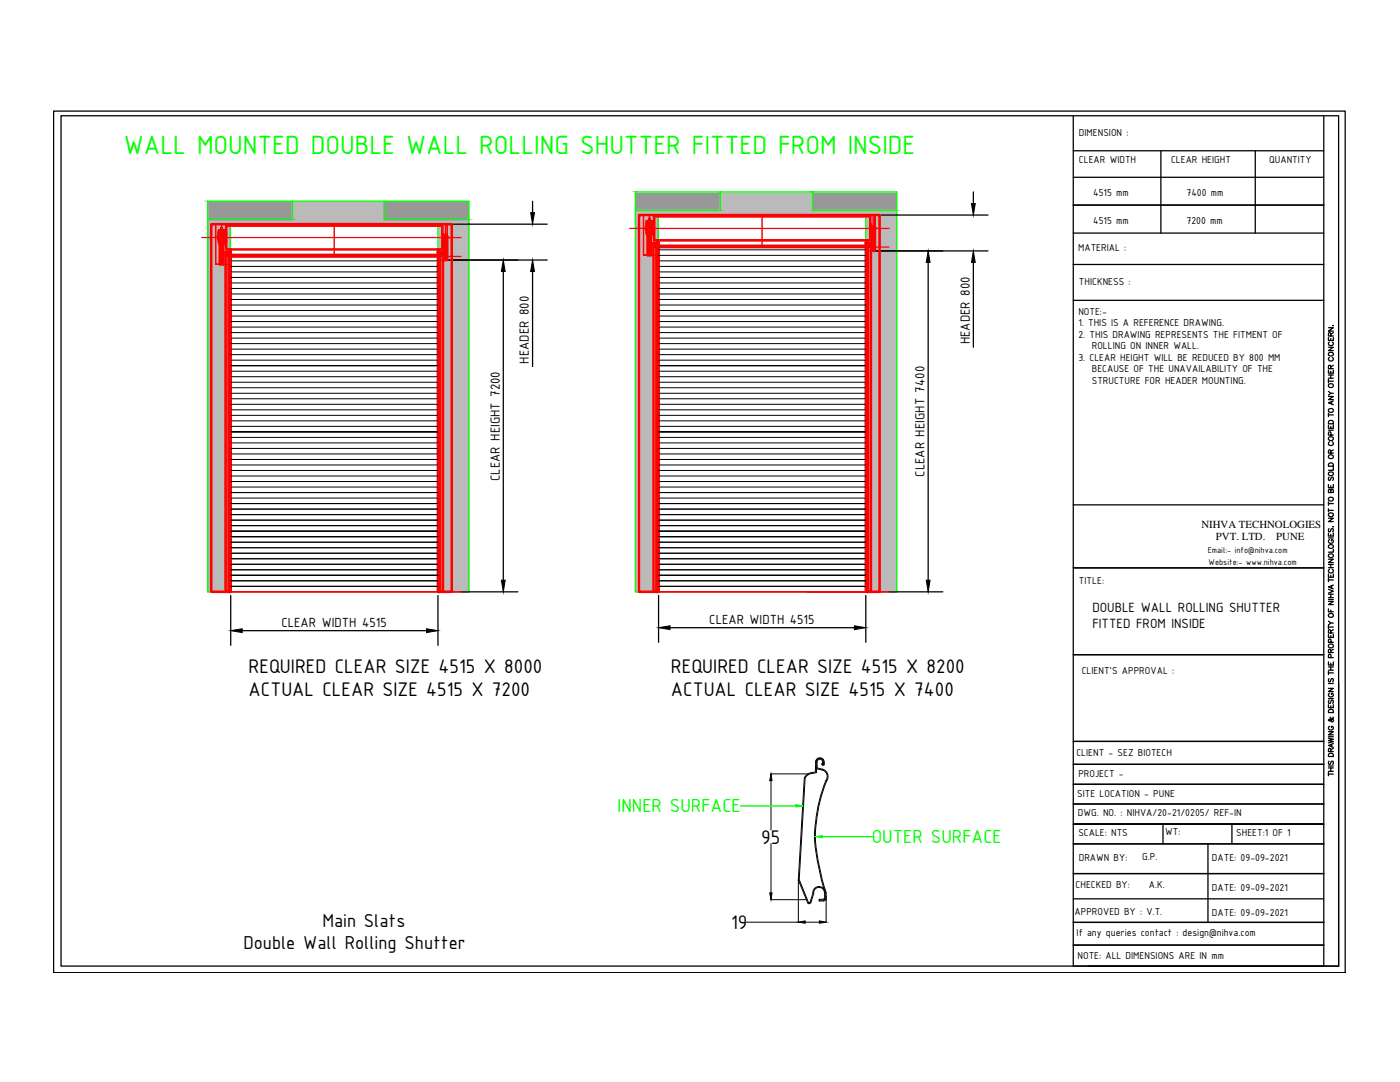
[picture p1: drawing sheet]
<svg xmlns="http://www.w3.org/2000/svg" width="279mm" height="216mm" viewBox="0 0 279 216" stroke-linecap="round" stroke-linejoin="round" font-family="sans-serif">
<!-- layer: 0 -->
<g fill="none" stroke="#000" stroke-width=".25">
<path d="M10.7 22.2h257.8v171.9h-257.8zM12.2 23.1h255v169.7h-255zM214.2 23.1v169.7h50v-169.7M214.2 30.1h50M214.2 35.4h50M231.7 30.1v16.4M250.5 30.1v16.4M214.2 40.9h50M214.2 52.8h50M214.2 59.9h50M214.2 46.5h50M265.1 79.1h1l-1 .6h1"/>
<path d="M265.1 73.9v.6h1v-.6M265.1 69.3h1l-1 .7h1M265.1 67.3v.6h1v-.6M265.1 65.4h1l-1 .7h1M265.1 75.7v.7M265.1 78.1l.5 .4M265.1 76.1h1M265.1 75.5h1M265.1 74.8h1M265.3 71.3a.42 .42 0 0 0 0 .6 .42 .42 0 0 0 .6 0 .42 .42 0 0 0 0-.6M265.3 68.3h-.1a.42 .42 0 0 0 .4 .7 .42 .42 0 0 0 .4-.7h-.1M265.6 73.6l-.1-.7h-.3l-.1 .7h1"/>
<path d="M265.6 67l-.1-.6h-.3l-.1 .6h1M265.6 67.5v.4M265.6 74.1v.4M265.6 74.8v.7M266 65h.1M266.1 80l-1 .4 1 .4M266.1 78.5h-.5l-.5 .4M266.1 72.9l-.5 .3M266.1 66.4l-.5 .3M265.1 96.7v.6h1v-.6M265.1 84.8v.7h1v-.7M265.1 82.5v.6"/>
<path d="M265.1 85.8h1M265.1 82.8h1M265.2 92.6a.53 .53 0 0 1 .9 .1v.3h-1zM265.2 95.2l-.1 .2 .1 .5 .3-.1 .3-.6h.2l.1 .2-.1 .5M265.2 84h.8l.1 .6h-1zM265.3 88.2a.42 .42 0 0 0 0 .6 .42 .42 0 0 0 .6 0 .42 .42 0 0 0 0-.6M265.6 97.9l.2-.3h.1l.2 .3v.4h-1v-.4l.2-.3 .2 .1 .1 .6M265.6 90.4l-.1-.5-.3-.1-.1 .6h1M265.6 85.1v.4M265.6 96.9v.4M265.6 86.8v-.5l-.4-.1-.1 .6h1M265.8 80.1v.5"/>
<path d="M266.1 93.3v.5h-1M266.1 89.8l-.5 .3M214.2 113.3h50M214.2 100.7h50M265.1 117.6l1 .4-1 .3M265.1 114.5v.7h1v-.7M265.1 111.6h1l-1 .7h1M265.1 106.4v.6h1v-.6M265.1 103.4h1l-1 .7h1M265.1 100.1v.7M265.1 101.5v.6M265.1 115.4v.7"/>
<path d="M265.1 119.6h1M265.1 119.2h1M265.1 118.6h1M265.1 115.7h1M265.1 113.3h1M265.1 112.6h1M265.1 107.3h1M265.1 101.8h1M265.1 100.5h1M265.2 105.5l-.1 .2 .1 .4 .3-.1 .3-.5 .3 .2-.1 .4M265.3 113.6a.42 .42 0 0 0 0 .6 .42 .42 0 0 0 .6 0 .42 .42 0 0 0 0-.6M265.3 107.7a.42 .42 0 0 0 0 .6 .42 .42 0 0 0 .6 0 .42 .42 0 0 0 0-.6h-.2v.2"/>
<path d="M265.6 106.6v.4M265.6 112.6v.7M265.6 114.8v.4M265.6 118.6v.6M265.8 116.9v.5M266 105.1h.1M266.1 116.7l-1 .4 1 .4M266.1 109.6v.6h-1M264.2 130.6h-50h50M265.1 137.4h1l-1 .6h1M265.1 132.1v.6h1v-.6M265.1 126.6v.6h1v-.6"/>
<path d="M265.1 121.5v.6h1M265.1 120h1l-1 .6h1M265.1 124.8v.7M265.1 134v.6M265.1 139.4h1M265.1 136.4h1M265.1 134.3h1M265.1 133.7h1M265.1 133.1h1M265.1 125.1h1M265.1 123.9l.5 .4M265.2 139.7l-.1 .2 .1 .5 .3-.1 .3-.6h.2l.1 .2-.1 .5"/>
<path d="M265.2 135.4l-.1 .2 .1 .4h.3l.3-.6 .3 .2-.1 .4M265.3 138.3a.42 .42 0 0 0 0 .6 .42 .42 0 0 0 .6 0 .42 .42 0 0 0 0-.6h-.2v.3M265.6 130.2l-.1-.5-.3-.1-.1 .6h1M265.6 126.3l-.1-.5-.2-.2-.2 .3v.4h1M265.6 121.7v.4M265.6 126.8v.4M265.6 132.3v.4M265.6 133.1v.6M265.6 131.2v-.6h-.4l-.1 .6h1M265.6 128.2v-.6h-.4l-.1 .6h1M266.1 124.3h-.5l-.5 .4M266.1 129.6l-.5 .3"/>
<path d="M266.1 125.6l-.5 .4M267.2 136.2v56.6h-50M214.2 147.9h50M214.2 152.5h50M214.2 156.5h50M265.1 147.3l1 .2-1 .3 1 .2-1 .2M265.1 146h1l-1 .6h1M265.1 140.6v.6h1v-.6M265.1 154.5h1M265.1 154.1v.7M265.1 153.9h1M265.1 153.2h1"/>
<path d="M265.1 152.9h1M265.1 147h1M265.2 141.7a.54 .54 0 0 1 .6-.1 .54 .54 0 0 1 .3 .6h-1zM265.2 151.9l-.1 .2 .1 .5 .3-.1 .3-.6h.2l.1 .2-.1 .5M265.2 150.4a.52 .52 0 0 1 .7 0 .52 .52 0 0 1 .2 .5h-1zM265.3 144.9a.42 .42 0 0 0 0 .6 .42 .42 0 0 0 .6 0 .42 .42 0 0 0 0-.6h-.2v.3M265.5 143.1v.2a.48 .48 0 0 1 .5 .2 .48 .48 0 0 1 0 .5h-.3l-.2-.4-.3-.1-.1 .2 .4 .1 .6-.4-.1-.3M265.6 150l-.1-.6-.2-.1-.2 .2v.5h1M265.6 140.8v.4M265.6 153.2v.7M265.8 148.5v.5M266.1 148.4l-1 .3 1 .4"/>
<path d="M266.1 149.3l-.5 .3M214.2 160.4h50M214.2 168.4h50M214.2 174.3h50M214.2 179.4h50M232.1 164.5v3.9M241.1 168.4v15.7M245.9 164.5v3.9M264.2 164.5h-50h50M214.2 184.1h50M214.2 188.6h50"/>
<circle cx="265.6" cy="70.7" r=".45"/>
<circle cx="265.6" cy="76.9" r=".46"/>
<circle cx="265.6" cy="94.5" r=".45"/>
<circle cx="265.6" cy="91.1" r=".46"/>
<circle cx="265.6" cy="87.5" r=".46"/>
<circle cx="265.6" cy="81.9" r=".46"/>
<circle cx="265.6" cy="99.6" r=".46"/>
<circle cx="265.6" cy="110.9" r=".45"/>
<circle cx="265.6" cy="109.1" r=".45"/>
<circle cx="265.6" cy="102.7" r=".46"/>
<circle cx="265.6" cy="122.8" r=".46"/>
<circle cx="265.6" cy="128.9" r=".46"/>
</g>
<g fill="#bababa" stroke="#bababa" stroke-width=".2">
<path d="M143.7 38.3v3.7h18.4zM143.7 38.3h18.4v3.7z"/>
<path d="M126.8 42v.9h52.2zM126.8 42h52.2v.9z"/>
<path d="M58.4 40.2v3.6h18.3zM58.4 40.2h18.3v3.6z"/>
<path d="M41.4 43.8v.9h52.2zM41.4 43.8h52.2v.9z"/>
<path d="M172.8 42.9v75.2h6.2zM172.8 42.9h6.2v75.2z"/>
<path d="M126.8 42.9v75.2h4.6zM126.8 42.9h4.6v75.2z"/>
<path d="M87.4 44.7v73.4h6.2zM87.4 44.7h6.2v73.4z"/>
<path d="M41.4 44.7v73.4h4.6zM41.4 44.7h4.6v73.4z"/>
</g>
<g fill="#989898" stroke="#989898" stroke-width=".2">
<path d="M162.1 38.3v3.7h16.9zM162.1 38.3h16.9v3.7z"/>
<path d="M126.8 38.3v3.7h16.9zM126.8 38.3h16.9v3.7z"/>
<path d="M76.7 40.2v3.6h16.9zM76.7 40.2h16.9v3.6z"/>
<path d="M41.4 40.2v3.6h17zM41.4 40.2h17v3.6z"/>
</g>
<path d="M126.8 38.3h52.2v79.8h-52.2zM143.7 38.3v3.7h-16.9M162.1 38.3v3.7h16.9M41.4 40.2h52.2v77.9h-52.2zM58.4 40.2v3.6h-17M76.7 40.2v3.6h16.9M46 118.1v-73.4h41.4v73.4M131.4 118.1v-75.2h41.4v75.2" fill="none" stroke="#0f0" stroke-width=".25"/>
<!-- layer: AM_5 -->
<g fill="none" stroke="#000" stroke-width=".25">
<path d="M194.3 38.3v2.3M89.1 51.9h20.1M89.1 44.7h20.1M100.4 54.2v61.6M106.3 40.2v2.2M106.3 54.2v18.9M173.9 50.1h23.3M173.9 42.9h23.3M185.2 52.4v63.4M194.3 52.4v16.9M46 118.8v10M87.3 118.1h16.1"/>
<path d="M87.4 118.8v10M131.4 118.8v9.4M161.1 118.1h27.1M172.8 118.8v9.4M48.3 125.8h36.8M133.7 125.3h36.8"/>
</g>
<path d="M100.4 51.9l.4 2.3h-.7zM105.9 42.4h.8l-.4 2.3zM106.3 51.9l.4 2.3h-.8zM185.2 50.1l.4 2.3h-.7zM193.9 40.6h.7l-.3 2.3zM194.3 50.1l.3 2.3h-.7zM100.1 115.8h.7l-.4 2.3zM184.9 115.8h.7l-.4 2.3zM46 125.8l2.3-.3v.7zM85.1 125.5l2.3 .3-2.3 .4zM131.4 125.3l2.3-.4v.7zM170.5 124.9l2.3 .4-2.3 .3z" fill="#000" stroke="#000" stroke-width=".2"/>
<!-- layer: AM_0 -->
<path d="M43.7 48.3v.1M44.2 48.6h-.2h.5h-.5h.5h-.2M44.2 48.6h-.4h.8h-.3M44.6 48.6h.1M44.7 48.5v.1M44.7 48.5l-.2 .1M44.8 48.3v.1M45.2 45h43.1v4.8h-43.1zM45 118.1h-2.9v-73.4h48.1v73.4h-1.8" fill="none" stroke="#f00" stroke-width=".51"/>
<circle cx="44.7" cy="48.3" r=".25" fill="#f00"/>
<path d="M44.7 48.3v.2" fill="none" stroke="#f00" stroke-width=".51"/>
<circle cx="43.8" cy="48.3" r=".25" fill="#f00"/>
<path d="M43.8 48.3v.3h.1M43.8 48.3v.3M43.8 48.5h.1M44.6 48.5h.1" fill="none" stroke="#f00" stroke-width=".51"/>
<circle cx="44.2" cy="46" r=".25" fill="#f00"/>
<g fill="none" stroke="#f00" stroke-width=".51">
<path d="M43.7 46.4v.1M43.7 46.6l.1 1.7M43.7 46h.4M43.7 46.9v1M43.7 48.4h.1M43.8 47.4v.9M43.8 46.5a.49 .49 0 0 1 .7-.4 .49 .49 0 0 1 0 .9 .49 .49 0 0 1-.7-.4 .49 .49 0 0 1 .4-.6 .49 .49 0 0 1 .5 .5M43.8 47.4h.1M43.8 47.4h.9M44 46.1l.2-.1zM44 46.1h.1M44 48.3l-.2-.4h.8l-.1 .4"/>
<path d="M44.1 46h.1a.57 .57 0 0 0-.4 .8 .57 .57 0 0 0 .9 0 .57 .57 0 0 0-.4-.8h.1M44.1 46l-.4 .4M44.1 46h-.4v.4M44.1 46.5a.15 .15 0 0 1 .2-.1 .15 .15 0 0 1 0 .2 .15 .15 0 0 1-.2 0l.1-.2 .2 .1M44.1 46.5h.3M44.2 45.5h.1M44.2 46l.3 .1zM44.2 45.7h.1M44.2 45.5v.5M44.3 45.5v.5M44.4 46l.4 .4M44.4 46h.4v.4"/>
<path d="M44.4 46h.4M44.5 46.1h.1M44.7 47.4v.9M44.7 48.4h.1M44.8 46.4v.1M44.8 46.6l-.1 1.7M44.8 46.9v1"/>
<circle cx="44.3" cy="46.5" r=".46"/>
</g>
<g fill="#f00">
<circle cx="44.8" cy="46.5" r=".25"/>
<circle cx="43.7" cy="46.5" r=".25"/>
</g>
<path d="M43.8 48.3h.1M43.8 48.3h.9M44.7 48.3h.1" fill="none" stroke="#f00" stroke-width=".51"/>
<g fill="#f00">
<circle cx="43.7" cy="47.9" r=".25"/>
<circle cx="43.7" cy="46.9" r=".25"/>
<circle cx="44.8" cy="47.9" r=".25"/>
<circle cx="44.8" cy="46.9" r=".25"/>
<circle cx="44.7" cy="46.5" r=".25"/>
<circle cx="43.8" cy="46.5" r=".25"/>
<circle cx="44.4" cy="46.5" r=".25"/>
<circle cx="44.1" cy="46.5" r=".25"/>
</g>
<g fill="none" stroke="#f00" stroke-width=".51">
<path d="M43.9 48.3v4.4h.6M44.1 48.4h.2M44.1 52.5h.2M44.2 48.3v.1M44.2 52.4v.1M44.3 52.3h-.2M44.3 48.3v.1M44.3 52.4v.1M44.5 49.2v3.5zM44.5 49.2v-.5h-.5l-.1 .5v-.6h.6v.6M44.5 48.3v.3M87.7 51h.1"/>
<path d="M87.8 51h.6v67.1h-.6zM88.6 48.4v3.5zM88.6 47.5v.9v-.6h.5l.1 .5v-.5h-.6M88.7 47.6h.4v.2h-.4zM88.7 47.6v-.6h.4v.6M88.7 47.1l-.1 .2M88.7 47.2v.4M88.8 51.6h.1M88.9 51.5l-.1-.1v.2M89 51.5v.1M89.1 47.1h.1v.2M89.2 47.1v.2"/>
<path d="M89.2 47.5v.3M89.2 48.3v3.6M89.2 47.5v4.4h-.6M87.7 118.1h.1"/>
<circle cx="44.2" cy="50.2" r=".06"/>
<circle cx="44.2" cy="49.8" r=".06"/>
<circle cx="44.2" cy="50.6" r=".06"/>
<circle cx="44.2" cy="49.3" r=".06"/>
<circle cx="44.2" cy="51.7" r=".06"/>
<circle cx="44.2" cy="51.1" r=".06"/>
<circle cx="88.9" cy="49.8" r=".06"/>
<circle cx="88.9" cy="50.3" r=".06"/>
<circle cx="88.9" cy="48.9" r=".06"/>
<circle cx="88.9" cy="48.5" r=".06"/>
<circle cx="88.9" cy="50.9" r=".06"/>
<circle cx="88.9" cy="49.4" r=".06"/>
</g>
<path d="M43 52.7v-8v8M43 44.7h46.3h-46.3M44.5 52.7h.5M46 51.2h41.4v66.9h-41.4zM89.3 51.9h-1.9v-.7h-41.4v1.5h-3h.9M89.3 47.3v-2.6v7.2v-4.4M46 118.1h41.4" fill="none" stroke="#f00" stroke-width=".25"/>
<g fill="#f00">
<circle cx="87.7" cy="51" r=".25"/>
<circle cx="87.7" cy="118.1" r=".25"/>
</g>
<path d="M87.7 51h.1M87.7 118.1h.1" fill="none" stroke="#f00" stroke-width=".51"/>
<g fill="#f00">
<circle cx="87.7" cy="51" r=".25"/>
<circle cx="87.7" cy="118.1" r=".25"/>
</g>
<path d="M87.6 51h.1M87.6 118.1h.1" fill="none" stroke="#f00" stroke-width=".51"/>
<g fill="#f00">
<circle cx="87.6" cy="51" r=".25"/>
<circle cx="87.6" cy="118.1" r=".25"/>
</g>
<path d="M87.4 51h.2v67.1h-.2zM87.7 50.3l.1 .1M87.7 51h.1M88.4 50.4v.6h-.6M88.4 50.4h-.6v.6" fill="none" stroke="#f00" stroke-width=".51"/>
<g fill="#f00">
<circle cx="87.7" cy="51" r=".25"/>
<circle cx="87.7" cy="50.3" r=".25"/>
</g>
<path d="M87.7 51h.1M87.7 50.3v.1" fill="none" stroke="#f00" stroke-width=".51"/>
<g fill="#f00">
<circle cx="87.7" cy="51" r=".25"/>
<circle cx="87.7" cy="50.4" r=".25"/>
</g>
<path d="M87.6 50.3l.1 .1M87.6 51h.1" fill="none" stroke="#f00" stroke-width=".51"/>
<g fill="#f00">
<circle cx="87.6" cy="51" r=".25"/>
<circle cx="87.6" cy="50.3" r=".25"/>
</g>
<path d="M87.6 50.3h-.2l1 .1M87.7 50.2h.1v.1M87.7 50.3h-.3v.7" fill="none" stroke="#f00" stroke-width=".51"/>
<circle cx="87.6" cy="51" r=".25" fill="#f00"/>
<path d="M87.4 50.3v-.1h.3v.1M87.4 50.4h.2M87.7 50.3l-.1 .7h-.2" fill="none" stroke="#f00" stroke-width=".51"/>
<g fill="#f00">
<circle cx="45.9" cy="51" r=".25"/>
<circle cx="45.9" cy="118.1" r=".25"/>
</g>
<path d="M45.8 51h.1M45.8 118.1h.1" fill="none" stroke="#f00" stroke-width=".51"/>
<g fill="#f00">
<circle cx="45.8" cy="51" r=".25"/>
<circle cx="45.8" cy="118.1" r=".25"/>
</g>
<path d="M45.8 51h.1M45.8 118.1h.1" fill="none" stroke="#f00" stroke-width=".51"/>
<g fill="#f00">
<circle cx="45.8" cy="51" r=".25"/>
<circle cx="45.8" cy="118.1" r=".25"/>
</g>
<path d="M45.6 51h.2M46 50.3h-.4v.1M45.6 118.1h-.6v-67.1h.6v67.1h.2" fill="none" stroke="#f00" stroke-width=".51"/>
<circle cx="45.9" cy="51" r=".25" fill="#f00"/>
<path d="M45.8 50.3h.2M45.8 51h.1" fill="none" stroke="#f00" stroke-width=".51"/>
<g fill="#f00">
<circle cx="45.8" cy="51" r=".25"/>
<circle cx="45.8" cy="50.3" r=".25"/>
</g>
<path d="M45.8 51h.1M45.8 50.3v.1" fill="none" stroke="#f00" stroke-width=".51"/>
<g fill="#f00">
<circle cx="45.8" cy="51" r=".25"/>
<circle cx="45.8" cy="50.4" r=".25"/>
</g>
<path d="M45.6 50.4l-.6-.1v.1M45.6 51h.2M45.7 50.3v.1M45.8 50.4l-.2-.1v.7h-.6v-.6h.6M45.8 50.2h-.2v.1M45.9 51h.1v67.1h-.1z" fill="none" stroke="#f00" stroke-width=".51"/>
<g fill="#f00">
<circle cx="45.9" cy="51" r=".25"/>
<circle cx="45.9" cy="118.1" r=".25"/>
</g>
<g fill="none" stroke="#f00" stroke-width=".51">
<path d="M43.7 47.1h-.2v.5h.2M44.8 47.6h.2M44.8 47.1h.2M45.2 46.7h-.2v1.4h.2M45.8 50.3h.2v.7h-.1zM45.8 50.3v-.1h.2v.1M45.9 50.4h.1M46 50.9h41.4M46 51.2h41.4M88.3 46.7h.1v1.4h-.1M88.4 47.3h.3M88.4 47.5h.3"/>
<path d="M89.1 47.3h.2v.2h-.2M129.1 46.5v.1M129.6 46.8h-.2h.5h-.5h.5h-.2M129.6 46.8h-.4h.8h-.3M130 46.7h.1M130.1 46.7h.1M130.1 46.7l-.2 .1M130.2 46.5v.1M130.5 43.2h43.2v4.7h-43.2zM130.4 118.1h-2.9v-75.2h48v75.2h-1.7"/>
</g>
<!-- layer: AM_7 -->
<path d="M40.3 47.4h51.7M44.2 44.7v8M66.7 44.7v6.5M88.9 44.7v7.2" fill="none" stroke="#f00" stroke-width=".25"/>
<!-- layer: AM_5 -->
<path d="M46 51.2v66.9M92 51.2h-4.6v66.9h4.6" fill="none" stroke="#f00" stroke-width=".25"/>
<!-- layer: AM_0 -->
<circle cx="130.1" cy="46.5" r=".25" fill="#f00"/>
<path d="M130.1 46.5h.1" fill="none" stroke="#f00" stroke-width=".51"/>
<circle cx="130.1" cy="46.5" r=".25" fill="#f00"/>
<path d="M130.1 46.5v.2" fill="none" stroke="#f00" stroke-width=".51"/>
<circle cx="129.2" cy="46.5" r=".25" fill="#f00"/>
<path d="M129.1 46.5h.1" fill="none" stroke="#f00" stroke-width=".51"/>
<g fill="#f00">
<circle cx="129.2" cy="46.5" r=".25"/>
<circle cx="129.1" cy="46.5" r=".25"/>
</g>
<path d="M129.1 46.5v.3h.2M129.2 46.5v.2M130 46.7h.1" fill="none" stroke="#f00" stroke-width=".51"/>
<circle cx="129.6" cy="44.2" r=".25" fill="#f00"/>
<g fill="none" stroke="#f00" stroke-width=".51">
<path d="M129.1 44.6v.1M129.1 44.8v1.7l.1-.9h.9M129.1 44.1h.4M129.1 45.1v.9M129.1 46.6h.1M129.1 44.7a.49 .49 0 0 1 .8-.4 .49 .49 0 0 1 0 .9 .49 .49 0 0 1-.8-.4 .49 .49 0 0 1 .5-.6 .49 .49 0 0 1 .5 .5M129.4 44.3l.2-.1zM129.4 44.3h.1M129.4 46.5l-.2-.4h.8l-.1 .4M129.4 44.1h.2a.57 .57 0 0 0-.5 .9 .57 .57 0 0 0 1 0 .57 .57 0 0 0-.4-.9h.1M129.4 44.1l-.3 .5M129.4 44.1h-.3v.5"/>
<path d="M129.5 44.7l.2-.1v.2a.15 .15 0 0 1-.2-.1 .15 .15 0 0 1 .1-.2 .15 .15 0 0 1 .2 .2M129.5 44.7h.2M129.6 43.7l.1 .1M129.6 43.7h.1M129.6 44.2l.3 .1zM129.6 43.8v.4M129.7 43.7v.5M129.8 44.1l.4 .5M129.8 44.1h.4v.5M129.8 44.1h.4M129.9 44.3h.1M130 46.4h-.1"/>
<path d="M130.1 45.6h.1M130.1 46.6h.1M130.2 44.6v.1M130.2 44.8v1.7l-.1-.9M130.2 45.1v.9"/>
<circle cx="129.6" cy="44.7" r=".45"/>
</g>
<g fill="#f00">
<circle cx="130.2" cy="44.7" r=".25"/>
<circle cx="129.1" cy="44.7" r=".25"/>
</g>
<path d="M129.1 46.4l.1 .1M129.2 46.5h.9M130.1 46.4v.1" fill="none" stroke="#f00" stroke-width=".51"/>
<g fill="#f00">
<circle cx="129.1" cy="46" r=".25"/>
<circle cx="129.1" cy="45.1" r=".25"/>
<circle cx="130.2" cy="46" r=".25"/>
<circle cx="130.2" cy="45.1" r=".25"/>
<circle cx="130.1" cy="44.7" r=".25"/>
<circle cx="129.1" cy="44.7" r=".25"/>
<circle cx="129.8" cy="44.7" r=".25"/>
<circle cx="129.5" cy="44.7" r=".25"/>
</g>
<g fill="none" stroke="#f00" stroke-width=".51">
<path d="M129.3 46.5v4.4h.6M129.3 46.5v.3M129.3 47.4v3.5M129.5 50.6h.2M129.6 46.5v.1M129.6 50.5v.1M129.7 50.5h-.2M129.7 46.5h-.2M129.7 50.5v.1M129.9 47.4v3.5zM129.9 47.4v-.6h-.5l-.1 .6v-.6h.6v.6M129.9 46.5v.3"/>
<path d="M173.1 49.2h.1M173.2 49.2h.6v68.9h-.6zM174 46.5v3.6zM174 46.5v-.5h.6v.5l-.1-.5h-.5v.5M174 45.7v.3M174.1 45.8h.4v.2h-.4zM174.1 45.8v-.6h.3v.6M174.1 45.3l-.1 .1M174.1 45.4v.3M174.2 49.7v.1h.1M174.3 49.7h-.1M174.4 49.7v.1"/>
<path d="M174.4 45.3l.2 .1M174.6 45.3v.1M174.6 45.7v.3M174.6 46.5v3.6M174.6 45.7v4.4h-.6M173.1 118.1h.1"/>
<circle cx="129.6" cy="47.5" r=".06"/>
<circle cx="129.6" cy="47.9" r=".06"/>
<circle cx="129.6" cy="48.8" r=".06"/>
<circle cx="129.6" cy="49.9" r=".06"/>
<circle cx="129.6" cy="48.4" r=".06"/>
<circle cx="129.6" cy="49.2" r=".06"/>
<circle cx="174.3" cy="46.7" r=".06"/>
<circle cx="174.3" cy="48.4" r=".06"/>
<circle cx="174.3" cy="49" r=".06"/>
<circle cx="174.3" cy="48" r=".06"/>
<circle cx="174.3" cy="47.1" r=".06"/>
<circle cx="174.3" cy="47.5" r=".06"/>
</g>
<path d="M128.4 50.9v-8v8M128.4 42.9h46.3h-46.3M129.9 50.9h.5M131.4 49.3h41.4v68.8h-41.4zM174.7 50.1h-1.9v-.8h-41.4v1.6h-3h.9M174.7 45.4v-2.5v7.2v-4.4M131.4 118.1h41.4" fill="none" stroke="#f00" stroke-width=".25"/>
<g fill="#f00">
<circle cx="173.1" cy="49.2" r=".25"/>
<circle cx="173.1" cy="118.1" r=".25"/>
</g>
<path d="M173 49.2h.1M173 118.1h.1" fill="none" stroke="#f00" stroke-width=".51"/>
<g fill="#f00">
<circle cx="173" cy="49.2" r=".25"/>
<circle cx="173" cy="118.1" r=".25"/>
</g>
<path d="M173 49.2h.1M173 118.1h.1" fill="none" stroke="#f00" stroke-width=".51"/>
<g fill="#f00">
<circle cx="173" cy="49.2" r=".25"/>
<circle cx="173" cy="118.1" r=".25"/>
</g>
<path d="M172.8 49.2h.2v68.9h-.2zM173.1 48.5l.1 .1h.6v.6h-.6v-.6M173.1 49.2h.1M173.8 48.5h.1" fill="none" stroke="#f00" stroke-width=".51"/>
<circle cx="173.1" cy="49.2" r=".25" fill="#f00"/>
<path d="M173 49.2h.1M173.1 48.5h-.1" fill="none" stroke="#f00" stroke-width=".51"/>
<g fill="#f00">
<circle cx="173" cy="49.2" r=".25"/>
<circle cx="173" cy="48.5" r=".25"/>
</g>
<path d="M173 49.2h.1M173 48.5h.1" fill="none" stroke="#f00" stroke-width=".51"/>
<circle cx="173" cy="49.2" r=".25" fill="#f00"/>
<path d="M173 48.5h.1" fill="none" stroke="#f00" stroke-width=".51"/>
<circle cx="173" cy="49.2" r=".25" fill="#f00"/>
<path d="M172.8 48.5h.2zM173 48.5l.8 .1M173 48.3h.2v.2M173 48.5l-.2-.1v.8" fill="none" stroke="#f00" stroke-width=".51"/>
<circle cx="173" cy="49.2" r=".25" fill="#f00"/>
<path d="M172.8 48.4h.2M172.8 48.5h.2M173 48.5v.7h-.2" fill="none" stroke="#f00" stroke-width=".51"/>
<g fill="#f00">
<circle cx="131.3" cy="49.2" r=".25"/>
<circle cx="131.3" cy="118.1" r=".25"/>
</g>
<path d="M131.2 49.2h.1M131.2 118.1h.1" fill="none" stroke="#f00" stroke-width=".51"/>
<g fill="#f00">
<circle cx="131.2" cy="49.2" r=".25"/>
<circle cx="131.2" cy="118.1" r=".25"/>
</g>
<path d="M131.2 49.2h.1M131.2 118.1h.1" fill="none" stroke="#f00" stroke-width=".51"/>
<g fill="#f00">
<circle cx="131.2" cy="49.2" r=".25"/>
<circle cx="131.2" cy="118.1" r=".25"/>
</g>
<path d="M131 49.2h.2M131.3 48.5h-.3v.1M131 118.1h-.6v-68.9h.6v68.9h.2" fill="none" stroke="#f00" stroke-width=".51"/>
<circle cx="131.3" cy="49.2" r=".25" fill="#f00"/>
<path d="M131.2 49.2h.1M131.3 48.5h-.1" fill="none" stroke="#f00" stroke-width=".51"/>
<g fill="#f00">
<circle cx="131.2" cy="49.2" r=".25"/>
<circle cx="131.2" cy="48.5" r=".25"/>
</g>
<path d="M131.2 49.2h.1M131.2 48.5h.1" fill="none" stroke="#f00" stroke-width=".51"/>
<g fill="#f00">
<circle cx="131.2" cy="49.2" r=".25"/>
<circle cx="131.2" cy="48.5" r=".25"/>
</g>
<path d="M130.4 48.5h.1M131 49.2h.2M131.2 48.5h-.2v.7h-.6v-.6h.6h-.6M131.2 48.3h-.2v.2M131.3 49.2h.1v68.9h-.1z" fill="none" stroke="#f00" stroke-width=".51"/>
<g fill="#f00">
<circle cx="131.3" cy="49.2" r=".25"/>
<circle cx="131.3" cy="118.1" r=".25"/>
</g>
<g fill="none" stroke="#f00" stroke-width=".51">
<path d="M129.1 45.3h-.2v.5h.2M130.2 45.8h.2M130.2 45.3h.2M130.5 44.8h-.1v1.5h.1M131.2 48.5l.2-.1v.8h-.1l-.1-.7M131.2 48.4h.2M131.3 48.5h.1M131.4 49.1h41.4M131.4 49.3h41.4M173.7 44.8h.1v1.5h-.1M173.8 45.4h.3M173.8 45.7h.3"/>
<path d="M174.4 45.4h.3v.3h-.3"/>
</g>
<!-- layer: AM_7 -->
<path d="M125.7 45.6h51.7M129.6 42.9v8M152.1 42.9v6.4M174.3 42.9v7.2" fill="none" stroke="#f00" stroke-width=".25"/>
<!-- layer: AM_5 -->
<path d="M131.4 49.3v68.8M177.4 49.3h-4.6v68.8h4.6" fill="none" stroke="#f00" stroke-width=".25"/>
<!-- layer: 0 -->
<g fill="none" stroke="#000" stroke-width=".2">
<path d="M46 58.7h41.4M46 57.6h41.4M46 56.5h41.4M46 55.4h41.4M46 54.3h41.4M46 53.2h41.4M46 52.1h41.4M87.4 59.8h-41.4h41.4M131.4 58.7h41.4M131.4 57.6h41.4M131.4 56.5h41.4M131.4 55.4h41.4"/>
<path d="M131.4 54.3h41.4M131.4 53.2h41.4M131.4 52.1h41.4M131.4 51h41.4M131.4 49.9h41.4M172.8 59.8h-41.4h41.4M46 79.6h41.4M46 78.5h41.4M46 77.4h41.4M46 76.3h41.4M46 75.2h41.4M46 74.1h41.4"/>
<path d="M46 71.9h41.4M46 70.8h41.4M46 69.7h41.4M46 68.6h41.4M46 67.5h41.4M46 66.4h41.4M46 65.3h41.4M46 64.2h41.4M46 63.1h41.4M46 62h41.4M46 60.9h41.4M87.4 73h-41.4h41.4"/>
<path d="M131.4 79.6h41.4M131.4 78.5h41.4M131.4 77.4h41.4M131.4 76.3h41.4M131.4 75.2h41.4M131.4 74.1h41.4M131.4 71.9h41.4M131.4 70.8h41.4M131.4 69.7h41.4M131.4 68.6h41.4M131.4 67.5h41.4M131.4 66.4h41.4"/>
<path d="M131.4 65.3h41.4M131.4 64.2h41.4M131.4 63.1h41.4M131.4 62h41.4M131.4 60.9h41.4M172.8 73h-41.4h41.4M46 96.1h41.4M46 95h41.4M46 93.9h41.4M46 92.8h41.4M46 91.7h41.4M46 90.6h41.4"/>
<path d="M46 89.5h41.4M46 88.4h41.4M46 87.3h41.4M46 85.1h41.4M46 84h41.4M46 82.9h41.4M46 81.8h41.4M46 80.7h41.4M46 99.4h41.4M46 98.3h41.4M46 97.2h41.4M87.4 86.2h-41.4h41.4"/>
<path d="M131.4 96.1h41.4M131.4 95h41.4M131.4 93.9h41.4M131.4 92.8h41.4M131.4 91.7h41.4M131.4 90.6h41.4M131.4 89.5h41.4M131.4 88.4h41.4M131.4 87.3h41.4M131.4 85.1h41.4M131.4 84h41.4M131.4 82.9h41.4"/>
<path d="M131.4 81.8h41.4M131.4 80.7h41.4M131.4 99.4h41.4M131.4 98.3h41.4M131.4 97.2h41.4M172.8 86.2h-41.4h41.4M46 117h41.4M46 115.9h41.4M46 114.8h41.4M46 113.7h41.4M46 112.6h41.4M46 111.5h41.4"/>
<path d="M46 110.4h41.4M46 109.3h41.4M46 108.2h41.4M46 107.1h41.4M46 106h41.4M46 104.9h41.4M46 103.8h41.4M46 102.7h41.4M46 101.6h41.4M46 100.5h41.4M131.4 117h41.4M131.4 115.9h41.4"/>
<path d="M131.4 114.8h41.4M131.4 113.7h41.4M131.4 112.6h41.4M131.4 111.5h41.4M131.4 110.4h41.4M131.4 109.3h41.4M131.4 108.2h41.4M131.4 107.1h41.4M131.4 106h41.4M131.4 104.9h41.4M131.4 103.8h41.4M131.4 102.7h41.4"/>
<path d="M131.4 101.6h41.4M131.4 100.5h41.4M153.9 154.4h7.4M153.9 155.8v9.8M160.5 155.2l-1.2 20.3v8.5h-10.4M160.7 155.3l-1.2 20.2 1.9 4.6M161.9 154.2a2.05 2.05 0 0 0-1.4 1M161.9 154.3a1.88 1.88 0 0 0-1.2 .9M162.8 152a.87 .87 0 0 1 .9-.8 .87 .87 0 0 1 .8 .9v.5M162.8 152l-.1 2-.8 .2M162.9 152.1l.1 2.1-1.1 .2M162.9 152.1a.77 .77 0 0 1 1-.7 .77 .77 0 0 1 .4 1.1"/>
<path d="M162.9 153.4l1.2 .3M163.1 152.1v1.1l1 .3M163.1 152.1a.57 .57 0 0 1 .6-.6 .57 .57 0 0 1 .5 .7M164 153.4a1.54 1.54 0 0 1 1 2.4 29.2 29.2 0 0 0-2.1 8.3M164.1 153.6a1.37 1.37 0 0 1 .7 2.1 27.6 27.6 0 0 0-1.2 18.4l.9 3.4M164.1 152.5h.2M164.2 152.3h-.1v.3l.3 .1 .1-.2M164.2 152.2v.3M153.9 179.5h7M153.9 168.3v9.9M159.3 175.6l1.9 4.6M162.2 178.2l-.5 1.9"/>
<path d="M162.9 164.1a27.7 27.7 0 0 0 1 10.8l.7 2.5M164.4 177.4a1.25 1.25 0 0 0-1.4-.4 1.25 1.25 0 0 0-.8 1.1M164.5 177.5l.2 .6v1.3l-.3 .2h-.9M164.5 178.2a1.08 1.08 0 0 0-1-1.1 1.08 1.08 0 0 0-1.1 1.1l-.6 2M164.6 178.1v1.1l-.3 .2h-.8v.4h.9l.5-.3M164.7 177.4l.2 .7v5.9M160.7 184h2.8M161.6 180l-.1 .2-.2-.2M161.8 180.1l-.3 .2-.3-.2"/>
</g>
<path d="M153.9 154.4l.2 1.4h-.5zM153.6 178.2h.5l-.2 1.3zM159.3 184l1.4-.2v.4zM163.5 183.8l1.4 .2-1.4 .2z" fill="#000" stroke="#000" stroke-width=".2"/>
<g fill="#0f0" stroke="#0f0" stroke-width=".2">
<path d="M158.8 160.6l1.4 .2-1.4 .2z"/>
<path d="M162.8 166.9l1.3-.2v.5z"/>
</g>
<path d="M147.8 160.8h11M164.1 166.9h10.1" fill="none" stroke="#0f0" stroke-width=".25"/>
<text font-size="5.7" fill="#0f0" x="24.7" y="30.6">WALL MOUNTED DOUBLE WALL ROLLING SHUTTER FITTED FROM INSIDE</text>
<g font-size="4.2">
<text x="49.6" y="134.3">REQUIRED CLEAR SIZE 4515 X 8000</text>
<text x="133.9" y="134.3">REQUIRED CLEAR SIZE 4515 X 8200</text>
<text x="49.6" y="138.9">ACTUAL CLEAR SIZE 4515 X 7200</text>
<text x="133.9" y="138.9">ACTUAL CLEAR SIZE 4515 X 7400</text>
<text x="151.9" y="168.3">95</text>
<text x="145.9" y="185.4">19</text>
</g>
<g font-size="4.1" fill="#0f0">
<text x="123.2" y="162.1">INNER SURFACE</text>
<text x="174" y="168.3">OUTER SURFACE</text>
</g>
<g font-size="4">
<text x="64.3" y="184.9">Main Slats</text>
<text x="48.6" y="189.4">Double Wall Rolling Shutter</text>
</g>
<g font-size="2.9">
<text x="218" y="122.2">DOUBLE WALL ROLLING SHUTTER</text>
<text x="218" y="125.3">FITTED FROM INSIDE</text>
</g>
<g font-size="2.8">
<text x="193.5" y="68.7" transform="rotate(-90 193.5 68.7)">HEADER 800</text>
<text x="105.6" y="72.6" transform="rotate(-90 105.6 72.6)">HEADER 800</text>
<text x="99.7" y="96" transform="rotate(-90 99.7 96)">CLEAR HEIGHT 7200</text>
<text x="184.5" y="95.2" transform="rotate(-90 184.5 95.2)">CLEAR HEIGHT 7400</text>
<text x="56.2" y="125.1">CLEAR WIDTH 4515</text>
<text x="141.5" y="124.5">CLEAR WIDTH 4515</text>
</g>
<g font-size="2.2">
<text x="215.3" y="27.1">DIMENSION :</text>
<text x="215.3" y="32.5">CLEAR WIDTH</text>
<text x="233.7" y="32.5">CLEAR HEIGHT</text>
<text x="253.3" y="32.5">QUANTITY</text>
<text x="218.2" y="39.1">4515 mm</text>
<text x="236.8" y="39.1">7400 mm</text>
<text x="218.2" y="44.7">4515 mm</text>
<text x="236.8" y="44.7">7200 mm</text>
<text x="215.2" y="50.1">MATERIAL :</text>
<text x="215.3" y="56.8">THICKNESS :</text>
<text x="215.2" y="62.8">NOTE:-</text>
<text x="215.2" y="65.1">1. THIS IS A REFERENCE DRAWING.</text>
<text x="215.2" y="67.4">2. THIS DRAWING REPRESENTS THE FITMENT OF</text>
<text x="215.2" y="72">3. CLEAR HEIGHT WILL BE REDUCED BY 800 MM</text>
<text x="217.9" y="69.7">ROLLING ON INNER WALL.</text>
<text x="217.9" y="74.3">BECAUSE OF THE UNAVAILABILITY OF THE</text>
<text x="217.9" y="76.6">STRUCTURE FOR HEADER MOUNTING.</text>
<text x="239.8" y="105.4">NIHVA TECHNOLOGIES</text>
<text x="242.7" y="107.7">PVT. LTD.</text>
<text x="254.7" y="107.7">PUNE</text>
<text x="215.3" y="116.6">TITLE:</text>
<text x="215.9" y="134.5">CLIENT'S APPROVAL :</text>
<text x="214.8" y="150.8">CLIENT - SEZ BIOTECH</text>
<text x="215.2" y="155.1">PROJECT -</text>
<text x="215" y="158.9">SITE LOCATION - PUNE</text>
<text x="215.1" y="162.9">DWG. NO. : NIHVA/20-21/0205/ REF-IN</text>
<text x="215.2" y="166.8">SCALE: NTS</text>
<text x="232.5" y="166.7">WT:</text>
<text x="246.7" y="166.8">SHEET:1 OF 1</text>
<text x="215.3" y="171.7">DRAWN BY:</text>
<text x="228" y="171.7">G.P.</text>
<text x="241.9" y="171.7">DATE: 09-09-2021</text>
<text x="214.7" y="177.3">CHECKED BY:</text>
<text x="229.3" y="177.2">A.K.</text>
<text x="241.9" y="177.7">DATE: 09-09-2021</text>
<text x="214.4" y="182.5">APPROVED BY : V.T.</text>
<text x="241.9" y="182.7">DATE: 09-09-2021</text>
<text x="214.9" y="186.7">If any queries contact : design@nihva.com</text>
<text x="215" y="191.4">NOTE: ALL DIMENSIONS ARE IN mm</text>
</g>
<g font-size="1.8">
<text x="241" y="110.3">Email:- info@nihva.com</text>
<text x="241.2" y="112.7">Website:- www.nihva.com</text>
</g>
</svg>
